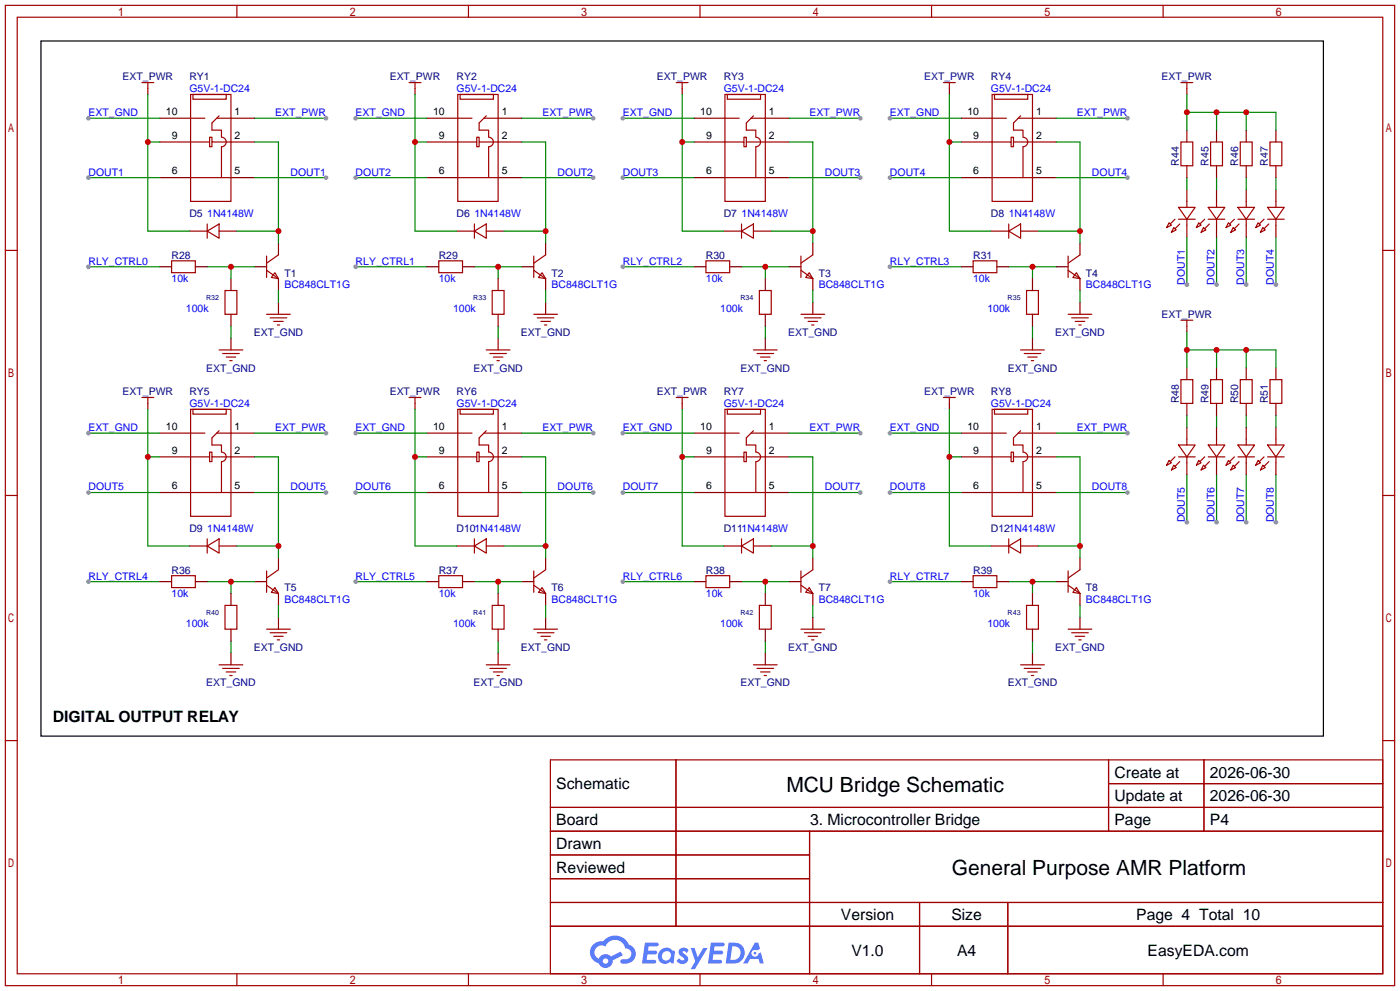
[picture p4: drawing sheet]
<svg xmlns="http://www.w3.org/2000/svg" width="299mm" height="212mm" viewBox="0 0 299 212" stroke-linecap="round" stroke-linejoin="round" font-family="sans-serif">
<g fill="none" stroke="#a10000" stroke-width=".25">
<path d="M1.1 1.1h297.2v209.6h-297.2zM3.7 3.7h292.1v204.5h-292.1zM50.7 1.1v2.6M100.2 1.1v2.6M149.7 1.1v2.6M199.3 1.1v2.6M248.8 1.1v2.6M1.1 53.5h2.6M295.8 53.5h2.5M1.1 105.9h2.6M295.8 105.9h2.5M1.1 158.3h2.6"/>
<path d="M295.8 158.3h2.5M117.7 162.4h178.1v45.8h-178.1zM117.7 172.6h178.1M117.7 177.7h178.1M144.6 162.4v35.6M173.2 177.7v30.5M237.1 162.4v15.3M237.1 167.5h58.7M257.5 162.4v15.3M117.7 182.8h55.5M117.7 192.9h178.1M117.7 187.8h55.5"/>
<path d="M117.7 198h178.1M196.7 192.9v15.3M215.6 192.9v15.3M50.7 208.2v2.5M100.2 208.2v2.5M149.7 208.2v2.5M199.3 208.2v2.5M248.8 208.2v2.5"/>
</g>
<g fill="#5487ff">
<path d="M145.5 202.8a1.3 1.3 0 0 1 1.8 .3l-.4 .6a.54 .54 0 0 0-.9-.2l.1 .2a1.28 1.28 0 0 1 .8 2 1.53 1.53 0 0 1-2.2-.3l.5-.6 .8 .5a.31 .31 0 0 0 .4-.3 .31 .31 0 0 0-.3-.3 1.12 1.12 0 0 1-.6-1.9z"/>
<path d="M147.7 202.7h.9l.7 1.9 1.1-1.9h.9l-2.7 4.5h-.9l1-1.7z"/>
<path d="M138 201.5h1.6a1.31 1.31 0 0 1 1.2 .2 .4 .4 0 0 1-.3 .6h-1.8l-.1 .9h1.6a.4 .4 0 0 1 .4 .4 .4 .4 0 0 1-.4 .4h-1.7l-.2 1.2h1.4a.46 .46 0 0 1 .5 .1 .46 .46 0 0 1 .1 .5l-.3 .2h-2.7z"/>
<path d="M152.1 201.5h1.6a1.32 1.32 0 0 1 1.3 .2 .39 .39 0 0 1-.4 .6h-1.7l-.2 .9h1.7a.4 .4 0 0 1 .3 .4 .4 .4 0 0 1-.4 .4h-1.7l-.2 1.2h1.4a.46 .46 0 0 1 .5 .1 .46 .46 0 0 1 .1 .5l-.3 .2h-2.7z"/>
<path d="M161.5 201.5h.7l.4 1.3-.7 .4a.75 .75 0 0 0-1.1 .3 .75 .75 0 0 0 .5 1 .75 .75 0 0 0 .9-.6l.6-.3 .6 2.4h-.9l-.2-1h-1.9l-.5 1h-.9z"/>
<path d="M155.9 201.5l-.7 4.5h1.5a2.27 2.27 0 0 0 2.6-2.3 2.27 2.27 0 0 0-2.7-2.2zM156.6 202.3a1.5 1.5 0 0 1 1.8 1.5 1.5 1.5 0 0 1-1.9 1.4h-.3z"/>
<path d="M141.3 203.1a1.6 1.6 0 0 0-.3 2.3 1.6 1.6 0 0 0 2.3 .2l.8 .4 .3-2.5-.2-.3h-.4a1.58 1.58 0 0 0-2.5-.1zM141.9 203.6a.98 .98 0 0 1 1.6 .5 .98 .98 0 0 1-1.1 1.2 .94 .94 0 0 1-.8-.6 .94 .94 0 0 1 .3-1.1z"/>
<path d="M126.9 201.9a2.37 2.37 0 0 0 1.2 4 1.54 1.54 0 0 0 1.7 1 1.54 1.54 0 0 0 1.3-1.6l2.1-1.1-.5-.8-2 1.1a1.57 1.57 0 0 0-2.6 .4 1.5 1.5 0 0 1-.8-2.1 1.5 1.5 0 0 1 2.2-.5 2.23 2.23 0 0 1 2.3-1.4 2.23 2.23 0 0 1 2 1.8 1.16 1.16 0 0 1 1.2 1.1 1.16 1.16 0 0 1-1 1.3h-.7a.47 .47 0 0 0-.6 .3 .47 .47 0 0 0 .4 .6 2.17 2.17 0 0 0 2.5-1 2.17 2.17 0 0 0-.3-2.7l-.8-.4a3.2 3.2 0 0 0-5.4-.7l-1.2 .1zM129 205.4a.58 .58 0 0 1 1.1 0 .58 .58 0 0 1-1.1 0z"/>
<circle cx="161.5" cy="203.8" r=".28"/>
</g>
<path d="M49.4 59.6v2.5M54.5 57h2.5M59.6 51.9v2.6M59.6 59.6v2.5M49.4 67.2v2.5" fill="none" stroke="#870000" stroke-width=".25"/>
<path d="M57 57.8l2.6 1.8M57 54.7v4.6M58.8 58.3l.8 1.3-1.6-.3zM59.6 54.5l-2.6 1.8M48.1 62.1h2.6v5.1h-2.6z" fill="none" stroke="#a10000" stroke-width=".25"/>
<path d="M44.3 57h10.2M49.4 57v2.6" fill="none" stroke="#008700" stroke-width=".25"/>
<circle cx="49.4" cy="57" r=".63" fill="#c00"/>
<path d="M34.2 57h2.5M40.5 49.4h3.8M41.8 57h2.5M46.9 49.4h3.8M49.4 72.3v2.5M59.6 64.6v2.6" fill="none" stroke="#870000" stroke-width=".25"/>
<path d="M36.7 55.8h5.1v2.5h-5.1zM44.3 49.4l2.6-1.5v3zM44.3 47.9v3M46.9 74.8h5M47.6 75.6h3.6M48.4 76.3h2M49.1 77.1h.6M57 67.2h5.1M57.8 67.9h3.5M58.5 68.7h2.1M59.3 69.5h.5" fill="none" stroke="#a10000" stroke-width=".25"/>
<path d="M18.9 57h15.3M49.4 69.7v2.6M59.6 62.1v2.5" fill="none" stroke="#008700" stroke-width=".25"/>
<circle cx="18.9" cy="57" r=".51" fill="#999"/>
<path d="M40.8 20.2h8.6v22.9h-8.6zM40.8 30.4h4v1h.5v-1M40.8 25.3h3M40.8 38h8.6M41.3 20.2h7.1v1h-7.1zM44.8 30.4v-1.1h.5v1.1h4.1M46.4 25.3h3M46.9 24.8l-1.6 1.5v1.5h2.1v1.5M47.4 31.4v6.6M47.5 29.3a1.02 1.02 0 0 1 .9 1.1 1.02 1.02 0 0 1-1 1" fill="none" stroke="#a10000" stroke-width=".25"/>
<path d="M34.2 25.3h6.6M34.2 30.4h6.6M34.2 38h6.6M49.4 25.3h5.1M49.4 30.4h5.1M49.4 38h5.1" fill="none" stroke="#870000" stroke-width=".25"/>
<path d="M253.9 50.7v10.1" fill="none" stroke="#008700" stroke-width=".25"/>
<circle cx="253.9" cy="60.8" r=".51" fill="#999"/>
<path d="M31.6 18.9v1.3M253.9 40.5v2.6M253.9 48.1v2.6" fill="none" stroke="#870000" stroke-width=".25"/>
<path d="M30.4 17.7h2.5M31.6 17.7v1.2M250.1 47.6l.5 .5-1 .5zM251.1 48.6l.5 .5-1 .6zM251.3 46.9l-1 1M252.1 44.3h3.6l-1.8 2.6zM252.1 46.9h3.6M252.3 47.9l-1 1M253.9 43.1v1.2M253.9 46.9v1.2" fill="none" stroke="#a10000" stroke-width=".25"/>
<path d="M18.9 38h15.3M253.9 38v2.5" fill="none" stroke="#008700" stroke-width=".25"/>
<path d="M8.8 8.8h274.3v148.6h-274.3z" fill="none" stroke="#000" stroke-width=".25"/>
<circle cx="18.9" cy="38" r=".51" fill="#999"/>
<path d="M54.5 38h15.2" fill="none" stroke="#008700" stroke-width=".25"/>
<circle cx="69.7" cy="38" r=".51" fill="#999"/>
<path d="M54.5 30.4h5.1v21.5M50.7 49.4h8.9" fill="none" stroke="#008700" stroke-width=".25"/>
<circle cx="59.6" cy="49.4" r=".63" fill="#c00"/>
<path d="M31.6 30.4h2.6M31.6 20.2v29.2h8.9" fill="none" stroke="#008700" stroke-width=".25"/>
<circle cx="31.6" cy="30.4" r=".63" fill="#c00"/>
<path d="M18.9 25.3h15.3" fill="none" stroke="#008700" stroke-width=".25"/>
<circle cx="18.9" cy="25.3" r=".51" fill="#999"/>
<path d="M54.5 25.3h15.2" fill="none" stroke="#008700" stroke-width=".25"/>
<circle cx="69.7" cy="25.3" r=".51" fill="#999"/>
<path d="M111.6 57h2.6M116.7 51.9v2.6M116.7 59.6v2.5" fill="none" stroke="#870000" stroke-width=".25"/>
<path d="M114.2 57.8l2.5 1.8M114.2 54.7v4.6M116 58.3l.7 1.3-1.5-.3zM116.7 54.5l-2.5 1.8" fill="none" stroke="#a10000" stroke-width=".25"/>
<path d="M101.5 57h10.1M106.6 57v2.6" fill="none" stroke="#008700" stroke-width=".25"/>
<circle cx="106.6" cy="57" r=".63" fill="#c00"/>
<path d="M97.7 49.4h3.8M104 49.4h3.8M106.6 72.3v2.5M116.7 64.6v2.6" fill="none" stroke="#870000" stroke-width=".25"/>
<path d="M101.5 49.4l2.5-1.5v3zM101.5 47.9v3M104 74.8h5.1M104.8 75.6h3.5M105.5 76.3h2.1M106.3 77.1h.5M114.2 67.2h5.1M114.9 67.9h3.6M115.7 68.7h2M116.5 69.5h.5" fill="none" stroke="#a10000" stroke-width=".25"/>
<path d="M76.1 57h15.2M106.6 69.7v2.6M116.7 62.1v2.5" fill="none" stroke="#008700" stroke-width=".25"/>
<circle cx="76.1" cy="57" r=".51" fill="#999"/>
<path d="M87.5 17.7h2.5M88.8 17.7v1.2M97.9 20.2h8.7v22.9h-8.7zM97.9 30.4h4.1v1h.5v-1M97.9 25.3h3.1M97.9 38h8.7M98.4 20.2h7.1v1h-7.1zM102 30.4v-1.1h.5v1.1h4.1M103.5 25.3h3.1M104 24.8l-1.5 1.5v1.5h2v1.5M104.6 29.3a1.02 1.02 0 0 1 .9 1.1 1.02 1.02 0 0 1-.9 1l-.1 6.6" fill="none" stroke="#a10000" stroke-width=".25"/>
<path d="M88.8 18.9v1.3M91.3 25.3h6.6M91.3 30.4h6.6M91.3 38h6.6M106.6 25.3h5M106.6 30.4h5M106.6 38h5" fill="none" stroke="#870000" stroke-width=".25"/>
<path d="M76.1 38h15.2" fill="none" stroke="#008700" stroke-width=".25"/>
<circle cx="76.1" cy="38" r=".51" fill="#999"/>
<path d="M111.6 38h15.3" fill="none" stroke="#008700" stroke-width=".25"/>
<circle cx="126.9" cy="38" r=".51" fill="#999"/>
<path d="M111.6 30.4h5.1v21.5M107.8 49.4h8.9" fill="none" stroke="#008700" stroke-width=".25"/>
<circle cx="116.7" cy="49.4" r=".63" fill="#c00"/>
<path d="M88.8 30.4h2.5M88.8 20.2v29.2h8.9" fill="none" stroke="#008700" stroke-width=".25"/>
<circle cx="88.8" cy="30.4" r=".63" fill="#c00"/>
<path d="M76.1 25.3h15.2" fill="none" stroke="#008700" stroke-width=".25"/>
<circle cx="76.1" cy="25.3" r=".51" fill="#999"/>
<path d="M111.6 25.3h15.3" fill="none" stroke="#008700" stroke-width=".25"/>
<circle cx="126.9" cy="25.3" r=".51" fill="#999"/>
<path d="M168.8 57h2.5M173.9 51.9v2.6M173.9 59.6v2.5" fill="none" stroke="#870000" stroke-width=".25"/>
<path d="M171.3 57.8l2.6 1.8M171.3 54.7v4.6M173.1 58.3l.8 1.3-1.6-.3zM173.9 54.5l-2.6 1.8" fill="none" stroke="#a10000" stroke-width=".25"/>
<path d="M158.6 57h10.2M163.7 57v2.6" fill="none" stroke="#008700" stroke-width=".25"/>
<circle cx="163.7" cy="57" r=".63" fill="#c00"/>
<path d="M154.8 49.4h3.8M161.2 49.4h3.8M163.7 72.3v2.5M173.9 64.6v2.6" fill="none" stroke="#870000" stroke-width=".25"/>
<path d="M158.6 49.4l2.6-1.5v3zM158.6 47.9v3M161.2 74.8h5M161.9 75.6h3.6M162.7 76.3h2M163.4 77.1h.6M171.3 67.2h5.1M172.1 67.9h3.5M172.8 68.7h2.1M173.6 69.5h.5" fill="none" stroke="#a10000" stroke-width=".25"/>
<path d="M133.2 57h15.3M163.7 69.7v2.6M173.9 62.1v2.5" fill="none" stroke="#008700" stroke-width=".25"/>
<circle cx="133.2" cy="57" r=".51" fill="#999"/>
<path d="M144.7 17.7h2.5M145.9 17.7v1.2M155.1 20.2h8.6v22.9h-8.6zM155.1 30.4h4v1h.5v-1M155.1 25.3h3M155.1 38h8.6M155.6 20.2h7.1v1h-7.1zM159.1 30.4v-1.1h.5v1.1h4.1M160.7 25.3h3M161.2 24.8l-1.6 1.5v1.5h2.1v1.5M161.7 31.4v6.6M161.8 29.3a1.02 1.02 0 0 1 .9 1.1 1.02 1.02 0 0 1-1 1" fill="none" stroke="#a10000" stroke-width=".25"/>
<path d="M145.9 18.9v1.3M148.5 25.3h6.6M148.5 30.4h6.6M148.5 38h6.6M163.7 25.3h5.1M163.7 30.4h5.1M163.7 38h5.1" fill="none" stroke="#870000" stroke-width=".25"/>
<path d="M133.2 38h15.3" fill="none" stroke="#008700" stroke-width=".25"/>
<circle cx="133.2" cy="38" r=".51" fill="#999"/>
<path d="M168.8 38h15.2" fill="none" stroke="#008700" stroke-width=".25"/>
<circle cx="184" cy="38" r=".51" fill="#999"/>
<path d="M168.8 30.4h5.1v21.5M165 49.4h8.9" fill="none" stroke="#008700" stroke-width=".25"/>
<circle cx="173.9" cy="49.4" r=".63" fill="#c00"/>
<path d="M145.9 30.4h2.6M145.9 20.2v29.2h8.9" fill="none" stroke="#008700" stroke-width=".25"/>
<circle cx="145.9" cy="30.4" r=".63" fill="#c00"/>
<path d="M133.2 25.3h15.3" fill="none" stroke="#008700" stroke-width=".25"/>
<circle cx="133.2" cy="25.3" r=".51" fill="#999"/>
<path d="M168.8 25.3h15.2" fill="none" stroke="#008700" stroke-width=".25"/>
<circle cx="184" cy="25.3" r=".51" fill="#999"/>
<path d="M225.9 57h2.6M231 51.9v2.6M231 59.6v2.5" fill="none" stroke="#870000" stroke-width=".25"/>
<path d="M228.5 57.8l2.5 1.8M228.5 54.7v4.6M230.3 58.3l.7 1.3-1.5-.3zM231 54.5l-2.5 1.8" fill="none" stroke="#a10000" stroke-width=".25"/>
<path d="M215.8 57h10.1M220.9 57v2.6" fill="none" stroke="#008700" stroke-width=".25"/>
<circle cx="220.9" cy="57" r=".63" fill="#c00"/>
<path d="M212 49.4h3.8M218.3 49.4h3.8M220.9 72.3v2.5M231 64.6v2.6" fill="none" stroke="#870000" stroke-width=".25"/>
<path d="M215.8 49.4l2.5-1.5v3zM215.8 47.9v3M218.3 74.8h5.1M219.1 75.6h3.5M219.8 76.3h2.1M220.6 77.1h.5M228.5 67.2h5.1M229.2 67.9h3.6M230 68.7h2M230.8 69.5h.5" fill="none" stroke="#a10000" stroke-width=".25"/>
<path d="M190.4 57h15.2M220.9 69.7v2.6M231 62.1v2.5" fill="none" stroke="#008700" stroke-width=".25"/>
<circle cx="190.4" cy="57" r=".51" fill="#999"/>
<g fill="none" stroke="#a10000" stroke-width=".25">
<path d="M201.8 17.7h2.5M203.1 17.7v1.2M252.6 17.7h2.5M253.9 17.7v1.2M212.2 20.2h8.7v22.9h-8.7zM212.2 30.4h4.1v1h.5v-1M212.2 25.3h3.1M212.2 38h8.7M212.7 20.2h7.1v1h-7.1zM216.3 30.4v-1.1h.5v1.1h4.1M217.8 25.3h3.1M218.3 24.8l-1.5 1.5v1.5h2v1.5"/>
<path d="M218.8 31.4v6.6M218.9 29.3a1.02 1.02 0 0 1 .9 1.1 1.02 1.02 0 0 1-.9 1M252.6 68.5h2.5M253.9 68.5v1.2"/>
</g>
<path d="M203.1 18.9v1.3M253.9 18.9v1.3M205.6 25.3h6.6M205.6 30.4h6.6M205.6 38h6.6M220.9 25.3h5M220.9 30.4h5M220.9 38h5M253.9 69.7v1.3" fill="none" stroke="#870000" stroke-width=".25"/>
<path d="M190.4 38h15.2" fill="none" stroke="#008700" stroke-width=".25"/>
<circle cx="190.4" cy="38" r=".51" fill="#999"/>
<path d="M225.9 38h15.3" fill="none" stroke="#008700" stroke-width=".25"/>
<circle cx="241.2" cy="38" r=".51" fill="#999"/>
<path d="M225.9 30.4h5.1v21.5M222.1 49.4h8.9" fill="none" stroke="#008700" stroke-width=".25"/>
<circle cx="231" cy="49.4" r=".63" fill="#c00"/>
<path d="M203.1 30.4h2.5M203.1 20.2v29.2h8.9" fill="none" stroke="#008700" stroke-width=".25"/>
<circle cx="203.1" cy="30.4" r=".63" fill="#c00"/>
<path d="M190.4 25.3h15.2" fill="none" stroke="#008700" stroke-width=".25"/>
<circle cx="190.4" cy="25.3" r=".51" fill="#999"/>
<path d="M225.9 25.3h15.3" fill="none" stroke="#008700" stroke-width=".25"/>
<circle cx="241.2" cy="25.3" r=".51" fill="#999"/>
<path d="M59.6 119.3v2.5M54.5 124.3h2.5M59.6 126.9v2.5" fill="none" stroke="#870000" stroke-width=".25"/>
<path d="M57 125.1l2.6 1.8M57 122v4.6M58.8 125.6l.8 1.3-1.6-.3zM59.6 121.8l-2.6 1.8" fill="none" stroke="#a10000" stroke-width=".25"/>
<path d="M44.3 124.3h10.2M49.4 124.3v2.6" fill="none" stroke="#008700" stroke-width=".25"/>
<circle cx="49.4" cy="124.3" r=".63" fill="#c00"/>
<path d="M40.5 116.7h3.8M46.9 116.7h3.8M49.4 139.6v2.5M59.6 132v2.5" fill="none" stroke="#870000" stroke-width=".25"/>
<path d="M44.3 116.7l2.6-1.5v3zM44.3 115.2v3M57 134.5h5.1M57.8 135.3h3.5M58.5 136h2.1M59.3 136.8h.5M46.9 142.1h5M47.6 142.9h3.6M48.4 143.6h2M49.1 144.4h.6" fill="none" stroke="#a10000" stroke-width=".25"/>
<path d="M18.9 124.3h15.3M49.4 137v2.6M59.6 129.4v2.6" fill="none" stroke="#008700" stroke-width=".25"/>
<circle cx="18.9" cy="124.3" r=".51" fill="#999"/>
<path d="M30.4 85h2.5M31.6 85v1.2M40.8 87.5h8.6v22.9h-8.6zM40.8 97.7h4v1h.5v-1M40.8 92.6h3M41.3 87.5h7.1v1h-7.1zM44.8 97.7v-1.1h.5v1.1h4.1M46.4 92.6h3M46.9 92.1l-1.6 1.5v1.5h2.1v1.5M47.4 98.7v6.6M47.5 96.7a1.02 1.02 0 0 1 .9 1 1.02 1.02 0 0 1-1 1M40.8 105.3h8.6" fill="none" stroke="#a10000" stroke-width=".25"/>
<path d="M31.6 86.2v1.3M34.2 92.6h6.6M34.2 97.7h6.6M49.4 92.6h5.1M49.4 97.7h5.1M34.2 105.3h6.6M49.4 105.3h5.1" fill="none" stroke="#870000" stroke-width=".25"/>
<path d="M18.9 105.3h15.3" fill="none" stroke="#008700" stroke-width=".25"/>
<circle cx="18.9" cy="105.3" r=".51" fill="#999"/>
<path d="M54.5 105.3h15.2" fill="none" stroke="#008700" stroke-width=".25"/>
<circle cx="69.7" cy="105.3" r=".51" fill="#999"/>
<path d="M54.5 97.7h5.1v21.6M50.7 116.7h8.9" fill="none" stroke="#008700" stroke-width=".25"/>
<circle cx="59.6" cy="116.7" r=".63" fill="#c00"/>
<path d="M31.6 97.7h2.6M31.6 87.5v29.2h8.9" fill="none" stroke="#008700" stroke-width=".25"/>
<circle cx="31.6" cy="97.7" r=".63" fill="#c00"/>
<path d="M18.9 92.6h15.3" fill="none" stroke="#008700" stroke-width=".25"/>
<circle cx="18.9" cy="92.6" r=".51" fill="#999"/>
<path d="M54.5 92.6h15.2" fill="none" stroke="#008700" stroke-width=".25"/>
<circle cx="69.7" cy="92.6" r=".51" fill="#999"/>
<path d="M116.7 119.3v2.5M111.6 124.3h2.6M116.7 126.9v2.5" fill="none" stroke="#870000" stroke-width=".25"/>
<path d="M114.2 125.1l2.5 1.8M114.2 122v4.6M116 125.6l.7 1.3-1.5-.3zM116.7 121.8l-2.5 1.8" fill="none" stroke="#a10000" stroke-width=".25"/>
<path d="M101.5 124.3h10.1M106.6 124.3v2.6" fill="none" stroke="#008700" stroke-width=".25"/>
<circle cx="106.6" cy="124.3" r=".63" fill="#c00"/>
<path d="M97.7 116.7h3.8M104 116.7h3.8M106.6 139.6v2.5M116.7 132v2.5" fill="none" stroke="#870000" stroke-width=".25"/>
<path d="M101.5 116.7l2.5-1.5v3zM101.5 115.2v3M114.2 134.5h5.1M114.9 135.3h3.6M115.7 136h2M116.5 136.8h.5M104 142.1h5.1M104.8 142.9h3.5M105.5 143.6h2.1M106.3 144.4h.5" fill="none" stroke="#a10000" stroke-width=".25"/>
<path d="M76.1 124.3h15.2M106.6 137v2.6M116.7 129.4v2.6" fill="none" stroke="#008700" stroke-width=".25"/>
<circle cx="76.1" cy="124.3" r=".51" fill="#999"/>
<path d="M87.5 85h2.5M88.8 85v1.2M97.9 87.5h8.7v22.9h-8.7zM97.9 97.7h4.1v1h.5v-1M97.9 92.6h3.1M98.4 87.5h7.1v1h-7.1zM102 97.7v-1.1h.5v1.1h4.1M103.5 92.6h3.1M104 92.1l-1.5 1.5v1.5h2v1.5M104.6 96.7a1.02 1.02 0 0 1 .9 1 1.02 1.02 0 0 1-.9 1l-.1 6.6M97.9 105.3h8.7" fill="none" stroke="#a10000" stroke-width=".25"/>
<path d="M88.8 86.2v1.3M91.3 92.6h6.6M91.3 97.7h6.6M106.6 92.6h5M106.6 97.7h5M91.3 105.3h6.6M106.6 105.3h5" fill="none" stroke="#870000" stroke-width=".25"/>
<path d="M76.1 105.3h15.2" fill="none" stroke="#008700" stroke-width=".25"/>
<circle cx="76.1" cy="105.3" r=".51" fill="#999"/>
<path d="M111.6 105.3h15.3" fill="none" stroke="#008700" stroke-width=".25"/>
<circle cx="126.9" cy="105.3" r=".51" fill="#999"/>
<path d="M111.6 97.7h5.1v21.6M107.8 116.7h8.9" fill="none" stroke="#008700" stroke-width=".25"/>
<circle cx="116.7" cy="116.7" r=".63" fill="#c00"/>
<path d="M88.8 97.7h2.5M88.8 87.5v29.2h8.9" fill="none" stroke="#008700" stroke-width=".25"/>
<circle cx="88.8" cy="97.7" r=".63" fill="#c00"/>
<path d="M76.1 92.6h15.2" fill="none" stroke="#008700" stroke-width=".25"/>
<circle cx="76.1" cy="92.6" r=".51" fill="#999"/>
<path d="M111.6 92.6h15.3" fill="none" stroke="#008700" stroke-width=".25"/>
<circle cx="126.9" cy="92.6" r=".51" fill="#999"/>
<path d="M173.9 119.3v2.5M168.8 124.3h2.5M173.9 126.9v2.5" fill="none" stroke="#870000" stroke-width=".25"/>
<path d="M171.3 125.1l2.6 1.8M171.3 122v4.6M173.1 125.6l.8 1.3-1.6-.3zM173.9 121.8l-2.6 1.8" fill="none" stroke="#a10000" stroke-width=".25"/>
<path d="M158.6 124.3h10.2M163.7 124.3v2.6" fill="none" stroke="#008700" stroke-width=".25"/>
<circle cx="163.7" cy="124.3" r=".63" fill="#c00"/>
<path d="M154.8 116.7h3.8M161.2 116.7h3.8M163.7 139.6v2.5M173.9 132v2.5" fill="none" stroke="#870000" stroke-width=".25"/>
<path d="M158.6 116.7l2.6-1.5v3zM158.6 115.2v3M171.3 134.5h5.1M172.1 135.3h3.5M172.8 136h2.1M173.6 136.8h.5M161.2 142.1h5M161.9 142.9h3.6M162.7 143.6h2M163.4 144.4h.6" fill="none" stroke="#a10000" stroke-width=".25"/>
<path d="M133.2 124.3h15.3M163.7 137v2.6M173.9 129.4v2.6" fill="none" stroke="#008700" stroke-width=".25"/>
<circle cx="133.2" cy="124.3" r=".51" fill="#999"/>
<path d="M144.7 85h2.5M145.9 85v1.2M155.1 87.5h8.6v22.9h-8.6zM155.1 97.7h4v1h.5v-1M155.1 92.6h3M155.6 87.5h7.1v1h-7.1zM159.1 97.7v-1.1h.5v1.1h4.1M160.7 92.6h3M161.2 92.1l-1.6 1.5v1.5h2.1v1.5M161.7 98.7v6.6M161.8 96.7a1.02 1.02 0 0 1 .9 1 1.02 1.02 0 0 1-1 1M155.1 105.3h8.6" fill="none" stroke="#a10000" stroke-width=".25"/>
<path d="M145.9 86.2v1.3M148.5 92.6h6.6M148.5 97.7h6.6M163.7 92.6h5.1M163.7 97.7h5.1M148.5 105.3h6.6M163.7 105.3h5.1" fill="none" stroke="#870000" stroke-width=".25"/>
<path d="M133.2 105.3h15.3" fill="none" stroke="#008700" stroke-width=".25"/>
<circle cx="133.2" cy="105.3" r=".51" fill="#999"/>
<path d="M168.8 105.3h15.2" fill="none" stroke="#008700" stroke-width=".25"/>
<circle cx="184" cy="105.3" r=".51" fill="#999"/>
<path d="M168.8 97.7h5.1v21.6M165 116.7h8.9" fill="none" stroke="#008700" stroke-width=".25"/>
<circle cx="173.9" cy="116.7" r=".63" fill="#c00"/>
<path d="M145.9 97.7h2.6M145.9 87.5v29.2h8.9" fill="none" stroke="#008700" stroke-width=".25"/>
<circle cx="145.9" cy="97.7" r=".63" fill="#c00"/>
<path d="M133.2 92.6h15.3" fill="none" stroke="#008700" stroke-width=".25"/>
<circle cx="133.2" cy="92.6" r=".51" fill="#999"/>
<path d="M168.8 92.6h15.2" fill="none" stroke="#008700" stroke-width=".25"/>
<circle cx="184" cy="92.6" r=".51" fill="#999"/>
<path d="M231 119.3v2.5M225.9 124.3h2.6M231 126.9v2.5" fill="none" stroke="#870000" stroke-width=".25"/>
<path d="M228.5 125.1l2.5 1.8M228.5 122v4.6M230.3 125.6l.7 1.3-1.5-.3zM231 121.8l-2.5 1.8" fill="none" stroke="#a10000" stroke-width=".25"/>
<path d="M215.8 124.3h10.1M220.9 124.3v2.6" fill="none" stroke="#008700" stroke-width=".25"/>
<circle cx="220.9" cy="124.3" r=".63" fill="#c00"/>
<path d="M212 116.7h3.8M218.3 116.7h3.8M220.9 139.6v2.5M231 132v2.5" fill="none" stroke="#870000" stroke-width=".25"/>
<path d="M215.8 116.7l2.5-1.5v3zM215.8 115.2v3M228.5 134.5h5.1M229.2 135.3h3.6M230 136h2M230.8 136.8h.5M218.3 142.1h5.1M219.1 142.9h3.5M219.8 143.6h2.1M220.6 144.4h.5" fill="none" stroke="#a10000" stroke-width=".25"/>
<path d="M190.4 124.3h15.2M220.9 137v2.6M231 129.4v2.6" fill="none" stroke="#008700" stroke-width=".25"/>
<circle cx="190.4" cy="124.3" r=".51" fill="#999"/>
<path d="M201.8 85h2.5M203.1 85v1.2M212.2 87.5h8.7v22.9h-8.7zM212.2 97.7h4.1v1h.5v-1M212.2 92.6h3.1M212.7 87.5h7.1v1h-7.1zM216.3 97.7v-1.1h.5v1.1h4.1M217.8 92.6h3.1M218.3 92.1l-1.5 1.5v1.5h2v1.5M218.8 98.7v6.6M218.9 96.7a1.02 1.02 0 0 1 .9 1 1.02 1.02 0 0 1-.9 1M212.2 105.3h8.7" fill="none" stroke="#a10000" stroke-width=".25"/>
<path d="M203.1 86.2v1.3M205.6 92.6h6.6M205.6 97.7h6.6M220.9 92.6h5M220.9 97.7h5M205.6 105.3h6.6M220.9 105.3h5" fill="none" stroke="#870000" stroke-width=".25"/>
<path d="M190.4 105.3h15.2" fill="none" stroke="#008700" stroke-width=".25"/>
<circle cx="190.4" cy="105.3" r=".51" fill="#999"/>
<path d="M225.9 105.3h15.3" fill="none" stroke="#008700" stroke-width=".25"/>
<circle cx="241.2" cy="105.3" r=".51" fill="#999"/>
<path d="M225.9 97.7h5.1v21.6M222.1 116.7h8.9" fill="none" stroke="#008700" stroke-width=".25"/>
<circle cx="231" cy="116.7" r=".63" fill="#c00"/>
<path d="M203.1 97.7h2.5M203.1 87.5v29.2h8.9" fill="none" stroke="#008700" stroke-width=".25"/>
<circle cx="203.1" cy="97.7" r=".63" fill="#c00"/>
<path d="M190.4 92.6h15.2" fill="none" stroke="#008700" stroke-width=".25"/>
<circle cx="190.4" cy="92.6" r=".51" fill="#999"/>
<path d="M225.9 92.6h15.3" fill="none" stroke="#008700" stroke-width=".25"/>
<circle cx="241.2" cy="92.6" r=".51" fill="#999"/>
<path d="M260.2 50.7v10.1" fill="none" stroke="#008700" stroke-width=".25"/>
<circle cx="260.2" cy="60.8" r=".51" fill="#999"/>
<path d="M256.4 47.6l.5 .5-1 .5zM257.4 48.6l.5 .5-1 .6zM257.7 46.9l-1 1M258.4 44.3h3.6l-1.8 2.6zM258.4 46.9h3.6M258.7 47.9l-1 1M260.2 43.1v1.2M260.2 46.9v1.2" fill="none" stroke="#a10000" stroke-width=".25"/>
<path d="M260.2 40.5v2.6M260.2 48.1v2.6" fill="none" stroke="#870000" stroke-width=".25"/>
<path d="M260.2 38v2.5M266.6 50.7v10.1" fill="none" stroke="#008700" stroke-width=".25"/>
<circle cx="266.6" cy="60.8" r=".51" fill="#999"/>
<path d="M262.8 47.6l.5 .5-1 .5zM263.8 48.6l.5 .5-1 .6zM264 46.9l-1 1M264.8 44.3h3.6l-1.8 2.6zM264.8 46.9h3.6M265 47.9l-1 1M266.6 43.1v1.2M266.6 46.9v1.2" fill="none" stroke="#a10000" stroke-width=".25"/>
<path d="M266.6 40.5v2.6M266.6 48.1v2.6" fill="none" stroke="#870000" stroke-width=".25"/>
<path d="M266.6 38v2.5M272.9 50.7v10.1" fill="none" stroke="#008700" stroke-width=".25"/>
<circle cx="272.9" cy="60.8" r=".51" fill="#999"/>
<path d="M269.1 47.6l.5 .5-1 .5zM270.1 48.6l.5 .5-1 .6zM270.4 46.9l-1 1M271.1 44.3h3.6l-1.8 2.6zM271.1 46.9h3.6M271.4 47.9l-1 1M272.9 43.1v1.2M272.9 46.9v1.2" fill="none" stroke="#a10000" stroke-width=".25"/>
<path d="M272.9 40.5v2.6M272.9 48.1v2.6" fill="none" stroke="#870000" stroke-width=".25"/>
<path d="M272.9 38v2.5M253.9 101.5v10.1" fill="none" stroke="#008700" stroke-width=".25"/>
<circle cx="253.9" cy="111.6" r=".51" fill="#999"/>
<path d="M250.1 98.4l.5 .5-1 .5zM251.1 99.4l.5 .5-1 .6zM251.3 97.7l-1 1M252.1 95.1h3.6l-1.8 2.6zM252.1 97.7h3.6M252.3 98.7l-1 1M253.9 93.9v1.2M253.9 97.7v1.2" fill="none" stroke="#a10000" stroke-width=".25"/>
<path d="M253.9 91.3v2.6M253.9 98.9v2.6" fill="none" stroke="#870000" stroke-width=".25"/>
<path d="M253.9 88.8v2.5M260.2 101.5v10.1" fill="none" stroke="#008700" stroke-width=".25"/>
<circle cx="260.2" cy="111.6" r=".51" fill="#999"/>
<path d="M256.4 98.4l.5 .5-1 .5zM257.4 99.4l.5 .5-1 .6zM257.7 97.7l-1 1M258.4 95.1h3.6l-1.8 2.6zM258.4 97.7h3.6M258.7 98.7l-1 1M260.2 93.9v1.2M260.2 97.7v1.2" fill="none" stroke="#a10000" stroke-width=".25"/>
<path d="M260.2 91.3v2.6M260.2 98.9v2.6" fill="none" stroke="#870000" stroke-width=".25"/>
<path d="M260.2 88.8v2.5M266.6 101.5v10.1" fill="none" stroke="#008700" stroke-width=".25"/>
<circle cx="266.6" cy="111.6" r=".51" fill="#999"/>
<path d="M262.8 98.4l.5 .5-1 .5zM263.8 99.4l.5 .5-1 .6zM264 97.7l-1 1M264.8 95.1h3.6l-1.8 2.6zM264.8 97.7h3.6M265 98.7l-1 1M266.6 93.9v1.2M266.6 97.7v1.2" fill="none" stroke="#a10000" stroke-width=".25"/>
<path d="M266.6 91.3v2.6M266.6 98.9v2.6" fill="none" stroke="#870000" stroke-width=".25"/>
<path d="M266.6 88.8v2.5M272.9 101.5v10.1" fill="none" stroke="#008700" stroke-width=".25"/>
<circle cx="272.9" cy="111.6" r=".51" fill="#999"/>
<g fill="none" stroke="#a10000" stroke-width=".25">
<path d="M252.6 30.4h2.5v5h-2.5zM259 30.4h2.5v5h-2.5zM265.3 30.4h2.5v5h-2.5zM271.7 30.4h2.5v5h-2.5zM93.9 55.8h5v2.5h-5zM151 55.8h5.1v2.5h-5.1zM208.2 55.8h5v2.5h-5zM105.3 62.1h2.5v5.1h-2.5zM162.4 62.1h2.6v5.1h-2.6zM219.6 62.1h2.5v5.1h-2.5zM252.6 81.2h2.5v5h-2.5zM259 81.2h2.5v5h-2.5z"/>
<path d="M265.3 81.2h2.5v5h-2.5zM269.1 98.4l.5 .5-1 .5zM270.1 99.4l.5 .5-1 .6zM270.4 97.7l-1 1M271.1 95.1h3.6l-1.8 2.6zM271.1 97.7h3.6M271.4 98.7l-1 1M271.7 81.2h2.5v5h-2.5zM272.9 93.9v1.2M272.9 97.7v1.2M36.7 123.1h5.1v2.5h-5.1zM48.1 129.4h2.6v5.1h-2.6z"/>
<path d="M93.9 123.1h5v2.5h-5zM105.3 129.4h2.5v5.1h-2.5zM151 123.1h5.1v2.5h-5.1zM162.4 129.4h2.6v5.1h-2.6zM208.2 123.1h5v2.5h-5zM219.6 129.4h2.5v5.1h-2.5z"/>
</g>
<g fill="none" stroke="#870000" stroke-width=".25">
<path d="M253.9 27.8v2.6M253.9 35.4v2.6M260.2 27.8v2.6M260.2 35.4v2.6M266.6 27.8v2.6M266.6 35.4v2.6M272.9 27.8v2.6M272.9 35.4v2.6M91.3 57h2.6M98.9 57h2.6M106.6 59.6v2.5M148.5 57h2.5"/>
<path d="M156.1 57h2.5M163.7 59.6v2.5M205.6 57h2.6M213.2 57h2.6M220.9 59.6v2.5M106.6 67.2v2.5M163.7 67.2v2.5M220.9 67.2v2.5M253.9 78.6v2.6M260.2 78.6v2.6M266.6 78.6v2.6M272.9 78.6v2.6"/>
<path d="M253.9 86.2v2.6M260.2 86.2v2.6M266.6 86.2v2.6M272.9 86.2v2.6M272.9 91.3v2.6M272.9 98.9v2.6M34.2 124.3h2.5M41.8 124.3h2.5M49.4 126.9v2.5M49.4 134.5v2.5M91.3 124.3h2.6M98.9 124.3h2.6"/>
<path d="M106.6 126.9v2.5M106.6 134.5v2.5M148.5 124.3h2.5M156.1 124.3h2.5M163.7 126.9v2.5M163.7 134.5v2.5M205.6 124.3h2.6M213.2 124.3h2.6M220.9 126.9v2.5M220.9 134.5v2.5"/>
</g>
<path d="M253.9 74.8h19v3.8M253.9 71v7.6M260.2 74.8v3.8M266.6 74.8v3.8M272.9 88.8v2.5" fill="none" stroke="#008700" stroke-width=".25"/>
<g fill="#c00">
<circle cx="253.9" cy="74.8" r=".63"/>
<circle cx="266.6" cy="74.8" r=".63"/>
<circle cx="260.2" cy="74.8" r=".63"/>
</g>
<path d="M253.9 20.2v7.6M253.9 24h19v3.8M260.2 24v3.8M266.6 24v3.8" fill="none" stroke="#008700" stroke-width=".25"/>
<g fill="#c00">
<circle cx="253.9" cy="24" r=".63"/>
<circle cx="260.2" cy="24" r=".63"/>
<circle cx="266.6" cy="24" r=".63"/>
</g>
<g font-size="4.5">
<text x="168.2" y="169.3">MCU Bridge Schematic</text>
<text x="203.6" y="187.1">General Purpose AMR Platform</text>
</g>
<g font-size="3.4">
<text x="11.3" y="154.4">DIGITAL OUTPUT RELAY</text>
<text x="238.4" y="166.2">Create at</text>
<text x="258.8" y="166.2">2026-06-30</text>
<text x="119" y="168.7">Schematic</text>
<text x="238.4" y="171.3">Update at</text>
<text x="258.8" y="171.3">2026-06-30</text>
<text x="119" y="176.4">Board</text>
<text x="173.3" y="176.4">3. Microcontroller Bridge</text>
<text x="238.4" y="176.4">Page</text>
<text x="258.8" y="176.4">P4</text>
<text x="119" y="181.4">Drawn</text>
<text x="119" y="186.5">Reviewed</text>
<text x="179.9" y="196.7">Version</text>
<text x="203.5" y="196.7">Size</text>
<text x="243" y="196.7">Page 4 Total 10</text>
<text x="182.1" y="204.3">V1.0</text>
<text x="204.7" y="204.3">A4</text>
<text x="245.5" y="204.3">EasyEDA.com</text>
</g>
<g font-size="2.2" fill="#000080">
<text x="26.2" y="17.2">EXT_PWR</text>
<text x="40.5" y="17.2">RY1</text>
<text x="83.4" y="17.2">EXT_PWR</text>
<text x="97.7" y="17.2">RY2</text>
<text x="140.5" y="17.2">EXT_PWR</text>
<text x="154.8" y="17.2">RY3</text>
<text x="197.7" y="17.2">EXT_PWR</text>
<text x="212" y="17.2">RY4</text>
<text x="248.5" y="17.2">EXT_PWR</text>
<text x="252.2" y="35.4" transform="rotate(-90 252.2 35.4)">R44</text>
<text x="258.5" y="35.4" transform="rotate(-90 258.5 35.4)">R45</text>
<text x="264.9" y="35.4" transform="rotate(-90 264.9 35.4)">R46</text>
<text x="271.2" y="35.4" transform="rotate(-90 271.2 35.4)">R47</text>
<text x="40.5" y="46.4">D5</text>
<text x="97.7" y="46.4">D6</text>
<text x="154.8" y="46.4">D7</text>
<text x="212" y="46.4">D8</text>
<text x="36.7" y="55.3">R28</text>
<text x="60.8" y="59.1">T1</text>
<text x="93.9" y="55.3">R29</text>
<text x="118" y="59.1">T2</text>
<text x="151" y="55.3">R30</text>
<text x="175.1" y="59.1">T3</text>
<text x="208.2" y="55.3">R31</text>
<text x="232.3" y="59.1">T4</text>
<text x="54.3" y="71.8">EXT_GND</text>
<text x="111.4" y="71.8">EXT_GND</text>
<text x="168.6" y="71.8">EXT_GND</text>
<text x="225.7" y="71.8">EXT_GND</text>
<text x="248.5" y="68">EXT_PWR</text>
<text x="44.1" y="79.4">EXT_GND</text>
<text x="101.3" y="79.4">EXT_GND</text>
<text x="158.4" y="79.4">EXT_GND</text>
<text x="215.6" y="79.4">EXT_GND</text>
<text x="26.2" y="84.5">EXT_PWR</text>
<text x="40.5" y="84.5">RY5</text>
<text x="83.4" y="84.5">EXT_PWR</text>
<text x="97.7" y="84.5">RY6</text>
<text x="140.5" y="84.5">EXT_PWR</text>
<text x="154.8" y="84.5">RY7</text>
<text x="197.7" y="84.5">EXT_PWR</text>
<text x="212" y="84.5">RY8</text>
<text x="252.2" y="86.2" transform="rotate(-90 252.2 86.2)">R48</text>
<text x="258.5" y="86.2" transform="rotate(-90 258.5 86.2)">R49</text>
<text x="264.9" y="86.2" transform="rotate(-90 264.9 86.2)">R50</text>
<text x="271.2" y="86.2" transform="rotate(-90 271.2 86.2)">R51</text>
<text x="40.5" y="113.7">D9</text>
<text x="97.7" y="113.7">D101N4148W</text>
<text x="154.8" y="113.7">D111N4148W</text>
<text x="212" y="113.7">D121N4148W</text>
<text x="36.7" y="122.6">R36</text>
<text x="93.9" y="122.6">R37</text>
<text x="151" y="122.6">R38</text>
<text x="208.2" y="122.6">R39</text>
<text x="60.8" y="126.4">T5</text>
<text x="118" y="126.4">T6</text>
<text x="175.1" y="126.4">T7</text>
<text x="232.3" y="126.4">T8</text>
<text x="54.3" y="139.1">EXT_GND</text>
<text x="111.4" y="139.1">EXT_GND</text>
<text x="168.6" y="139.1">EXT_GND</text>
<text x="225.7" y="139.1">EXT_GND</text>
<text x="44.1" y="146.7">EXT_GND</text>
<text x="101.3" y="146.7">EXT_GND</text>
<text x="158.4" y="146.7">EXT_GND</text>
<text x="215.6" y="146.7">EXT_GND</text>
</g>
<g font-size="2.2" fill="#00f">
<text x="40.5" y="19.7">G5V-1-DC24</text>
<text x="97.7" y="19.7">G5V-1-DC24</text>
<text x="154.8" y="19.7">G5V-1-DC24</text>
<text x="212" y="19.7">G5V-1-DC24</text>
<text x="18.9" y="24.8">EXT_GND</text>
<text x="58.9" y="24.8">EXT_PWR</text>
<text x="76.1" y="24.8">EXT_GND</text>
<text x="116" y="24.8">EXT_PWR</text>
<text x="133.2" y="24.8">EXT_GND</text>
<text x="173.2" y="24.8">EXT_PWR</text>
<text x="190.4" y="24.8">EXT_GND</text>
<text x="230.3" y="24.8">EXT_PWR</text>
<text x="18.9" y="37.5">DOUT1</text>
<text x="62.1" y="37.5">DOUT1</text>
<text x="76.1" y="37.5">DOUT2</text>
<text x="119.3" y="37.5">DOUT2</text>
<text x="133.2" y="37.5">DOUT3</text>
<text x="176.4" y="37.5">DOUT3</text>
<text x="190.4" y="37.5">DOUT4</text>
<text x="233.6" y="37.5">DOUT4</text>
<text x="44.3" y="46.4">1N4148W</text>
<text x="101.5" y="46.4">1N4148W</text>
<text x="158.6" y="46.4">1N4148W</text>
<text x="215.8" y="46.4">1N4148W</text>
<text x="18.9" y="56.6">RLY_CTRL0</text>
<text x="76.1" y="56.6">RLY_CTRL1</text>
<text x="133.2" y="56.6">RLY_CTRL2</text>
<text x="190.4" y="56.6">RLY_CTRL3</text>
<text x="36.7" y="60.4">10k</text>
<text x="60.8" y="61.7">BC848CLT1G</text>
<text x="93.9" y="60.4">10k</text>
<text x="118" y="61.7">BC848CLT1G</text>
<text x="151" y="60.4">10k</text>
<text x="175.1" y="61.7">BC848CLT1G</text>
<text x="208.2" y="60.4">10k</text>
<text x="232.3" y="61.7">BC848CLT1G</text>
<text x="253.4" y="60.8" transform="rotate(-90 253.4 60.8)">DOUT1</text>
<text x="259.8" y="60.8" transform="rotate(-90 259.8 60.8)">DOUT2</text>
<text x="266.1" y="60.8" transform="rotate(-90 266.1 60.8)">DOUT3</text>
<text x="272.5" y="60.8" transform="rotate(-90 272.5 60.8)">DOUT4</text>
<text x="39.8" y="66.7">100k</text>
<text x="96.9" y="66.7">100k</text>
<text x="154.1" y="66.7">100k</text>
<text x="211.2" y="66.7">100k</text>
<text x="40.5" y="87.1">G5V-1-DC24</text>
<text x="97.7" y="87.1">G5V-1-DC24</text>
<text x="154.8" y="87.1">G5V-1-DC24</text>
<text x="212" y="87.1">G5V-1-DC24</text>
<text x="18.9" y="92.1">EXT_GND</text>
<text x="58.9" y="92.1">EXT_PWR</text>
<text x="76.1" y="92.1">EXT_GND</text>
<text x="116" y="92.1">EXT_PWR</text>
<text x="133.2" y="92.1">EXT_GND</text>
<text x="173.2" y="92.1">EXT_PWR</text>
<text x="190.4" y="92.1">EXT_GND</text>
<text x="230.3" y="92.1">EXT_PWR</text>
<text x="18.9" y="104.8">DOUT5</text>
<text x="62.1" y="104.8">DOUT5</text>
<text x="76.1" y="104.8">DOUT6</text>
<text x="119.3" y="104.8">DOUT6</text>
<text x="133.2" y="104.8">DOUT7</text>
<text x="176.4" y="104.8">DOUT7</text>
<text x="190.4" y="104.8">DOUT8</text>
<text x="233.6" y="104.8">DOUT8</text>
<text x="44.3" y="113.7">1N4148W</text>
<text x="253.4" y="111.6" transform="rotate(-90 253.4 111.6)">DOUT5</text>
<text x="259.8" y="111.6" transform="rotate(-90 259.8 111.6)">DOUT6</text>
<text x="266.1" y="111.6" transform="rotate(-90 266.1 111.6)">DOUT7</text>
<text x="272.5" y="111.6" transform="rotate(-90 272.5 111.6)">DOUT8</text>
<text x="18.9" y="123.9">RLY_CTRL4</text>
<text x="76.1" y="123.9">RLY_CTRL5</text>
<text x="133.2" y="123.9">RLY_CTRL6</text>
<text x="190.4" y="123.9">RLY_CTRL7</text>
<text x="36.7" y="127.7">10k</text>
<text x="60.8" y="129">BC848CLT1G</text>
<text x="93.9" y="127.7">10k</text>
<text x="118" y="129">BC848CLT1G</text>
<text x="151" y="127.7">10k</text>
<text x="175.1" y="129">BC848CLT1G</text>
<text x="208.2" y="127.7">10k</text>
<text x="232.3" y="129">BC848CLT1G</text>
<text x="39.8" y="134">100k</text>
<text x="96.9" y="134">100k</text>
<text x="154.1" y="134">100k</text>
<text x="211.2" y="134">100k</text>
</g>
<g font-size="2.2">
<text x="35.5" y="24.6">10</text>
<text x="36.7" y="29.7">9</text>
<text x="50.2" y="24.6">1</text>
<text x="50.2" y="29.7">2</text>
<text x="92.7" y="24.6">10</text>
<text x="93.9" y="29.7">9</text>
<text x="107.3" y="24.6">1</text>
<text x="107.3" y="29.7">2</text>
<text x="149.8" y="24.6">10</text>
<text x="151" y="29.7">9</text>
<text x="164.5" y="24.6">1</text>
<text x="164.5" y="29.7">2</text>
<text x="207" y="24.6">10</text>
<text x="208.2" y="29.7">9</text>
<text x="221.6" y="24.6">1</text>
<text x="221.6" y="29.7">2</text>
<text x="36.7" y="37.3">6</text>
<text x="50.2" y="37.3">5</text>
<text x="93.9" y="37.3">6</text>
<text x="107.3" y="37.3">5</text>
<text x="151" y="37.3">6</text>
<text x="164.5" y="37.3">5</text>
<text x="208.2" y="37.3">6</text>
<text x="221.6" y="37.3">5</text>
<text x="35.5" y="91.9">10</text>
<text x="50.2" y="91.9">1</text>
<text x="92.7" y="91.9">10</text>
<text x="107.3" y="91.9">1</text>
<text x="149.8" y="91.9">10</text>
<text x="164.5" y="91.9">1</text>
<text x="207" y="91.9">10</text>
<text x="221.6" y="91.9">1</text>
<text x="36.7" y="97">9</text>
<text x="50.2" y="97">2</text>
<text x="93.9" y="97">9</text>
<text x="107.3" y="97">2</text>
<text x="151" y="97">9</text>
<text x="164.5" y="97">2</text>
<text x="208.2" y="97">9</text>
<text x="221.6" y="97">2</text>
<text x="36.7" y="104.6">6</text>
<text x="50.2" y="104.6">5</text>
<text x="93.9" y="104.6">6</text>
<text x="107.3" y="104.6">5</text>
<text x="151" y="104.6">6</text>
<text x="164.5" y="104.6">5</text>
<text x="208.2" y="104.6">6</text>
<text x="221.6" y="104.6">5</text>
</g>
<g font-size="1.5" fill="#000080">
<text x="44.1" y="64.2">R32</text>
<text x="101.2" y="64.2">R33</text>
<text x="158.4" y="64.2">R34</text>
<text x="215.5" y="64.2">R35</text>
<text x="44.1" y="131.5">R40</text>
<text x="101.2" y="131.5">R41</text>
<text x="158.4" y="131.5">R42</text>
<text x="215.5" y="131.5">R43</text>
</g>
</svg>
